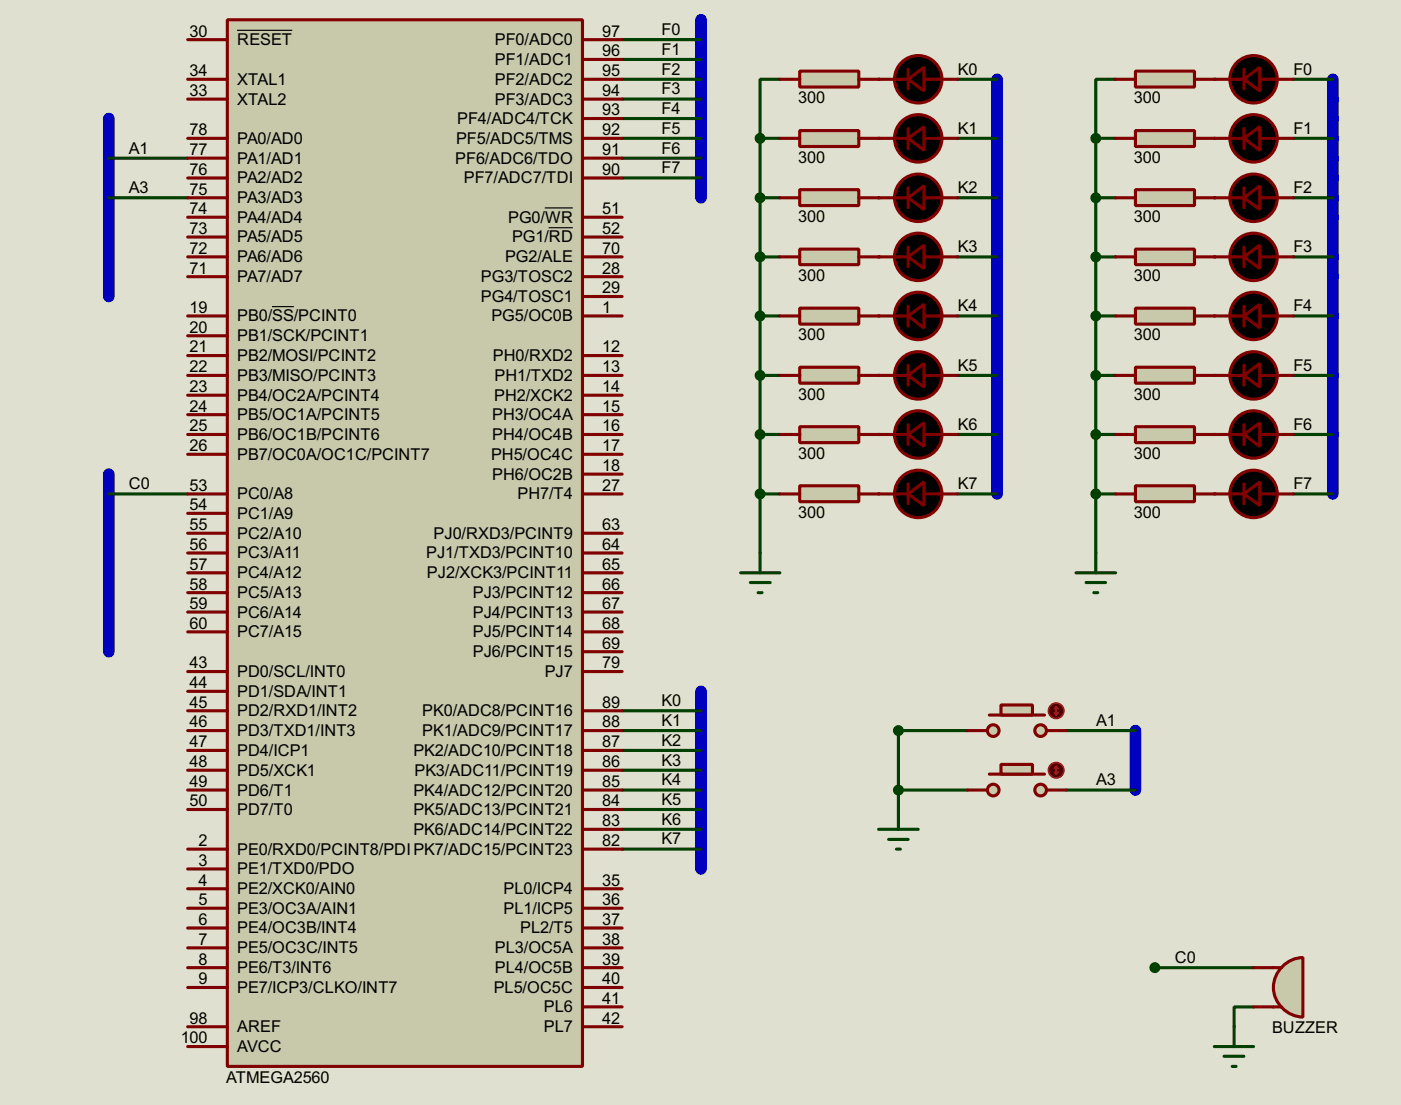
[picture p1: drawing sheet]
<svg xmlns="http://www.w3.org/2000/svg" width="180mm" height="142mm" viewBox="0 0 180 142" stroke-linecap="round" stroke-linejoin="round" font-family="sans-serif">
<path d="M0 0h180.3v142.2h-180.3z" fill="#e0e0d0"/>
<path d="M14 15.3v22.9M90.2 2.6v22.9M128.3 10.2v53.4M171.5 10.2v53.4M14 61v22.9M90.2 89v22.8M146.1 94v7.7" fill="none" stroke="#0000c0" stroke-width="1.5"/>
<path d="M80.1 94h10.1M80.1 91.5h10.1M80.1 96.6h10.1M80.1 99.1h10.1M80.1 101.7h10.1M80.1 109.3h10.1M80.1 104.2h10.1M80.1 106.7h10.1M148.6 124.5h12.7M161.3 129.6h-2.5v2.5" fill="none" stroke="#004000" stroke-width=".4"/>
<g fill="#004000">
<circle cx="113.1" cy="10.2" r=".2"/>
<circle cx="113.1" cy="17.8" r=".2"/>
<circle cx="113.1" cy="25.5" r=".2"/>
<circle cx="113.1" cy="33.1" r=".2"/>
</g>
<path d="M123.2 10.2h5.1M123.2 17.8h5.1M123.2 25.5h5.1" fill="none" stroke="#004000" stroke-width=".4"/>
<g fill="#004000">
<circle cx="113.1" cy="40.7" r=".2"/>
<circle cx="113.1" cy="48.3" r=".2"/>
<circle cx="113.1" cy="55.9" r=".2"/>
<circle cx="113.1" cy="63.6" r=".2"/>
</g>
<g fill="none" stroke="#004000" stroke-width=".4">
<path d="M97.8 17.8v53.4M97.8 17.8h2.6M100.4 10.2h-2.6v7.6M97.8 33.1h2.6M97.8 25.5h2.6M123.2 33.1h5.1M97.8 40.7h2.6M97.8 48.3h2.6M97.8 55.9h2.6M123.2 40.7h5.1M123.2 48.3h5.1M123.2 55.9h5.1"/>
<path d="M97.8 63.6h2.6M123.2 63.6h5.1"/>
</g>
<g fill="#004000">
<circle cx="156.3" cy="10.2" r=".2"/>
<circle cx="156.3" cy="17.8" r=".2"/>
<circle cx="156.3" cy="25.5" r=".2"/>
<circle cx="156.3" cy="33.1" r=".2"/>
</g>
<path d="M166.4 10.2h5.1M166.4 17.8h5.1M166.4 25.5h5.1" fill="none" stroke="#004000" stroke-width=".4"/>
<g fill="#004000">
<circle cx="156.3" cy="40.7" r=".2"/>
<circle cx="156.3" cy="48.3" r=".2"/>
<circle cx="156.3" cy="55.9" r=".2"/>
<circle cx="156.3" cy="63.6" r=".2"/>
</g>
<g fill="none" stroke="#004000" stroke-width=".4">
<path d="M80.1 17.8h10.1M80.1 5.1h10.1M80.1 7.7h10.1M80.1 10.2h10.1M80.1 12.8h10.1M80.1 15.3h10.1M141 17.8v53.4M141 17.8h2.6M143.6 10.2h-2.6v7.6M14 25.5h10.2M14 20.4h10.2M80.1 20.4h10.1"/>
<path d="M80.1 22.9h10.1M141 33.1h2.6M141 25.5h2.6M166.4 33.1h5.1M141 40.7h2.6M141 48.3h2.6M141 55.9h2.6M166.4 40.7h5.1M166.4 48.3h5.1M166.4 55.9h5.1M14 63.6h10.2M141 63.6h2.6"/>
<path d="M166.4 63.6h5.1M124.5 94h-8.9v10.2M137.2 94h8.9M115.6 101.7h8.9M137.2 101.7h8.9"/>
</g>
<path d="M29.3 2.6h45.7v134.6h-45.7z" fill="#c8c8aa" stroke="#800000" stroke-width=".4"/>
<g fill="none" stroke="#800000" stroke-width=".4">
<path d="M24.2 5.1h5.1M24.2 12.8h5.1M24.2 10.2h5.1M24.2 17.8h5.1M75 5.1h5.1M75 12.8h5.1M75 10.2h5.1M75 17.8h5.1M75 15.3h5.1M75 7.7h5.1M24.2 35.6h5.1M24.2 28h5.1"/>
<path d="M24.2 30.5h5.1M24.2 33.1h5.1M24.2 25.5h5.1M24.2 22.9h5.1M24.2 20.4h5.1M75 35.6h5.1M75 38.2h5.1M75 28h5.1M75 30.5h5.1M75 33.1h5.1M75 22.9h5.1M75 20.4h5.1"/>
<path d="M24.2 40.7h5.1M24.2 45.8h5.1M24.2 48.3h5.1M24.2 50.9h5.1M24.2 53.4h5.1M24.2 55.9h5.1M24.2 58.5h5.1M24.2 43.2h5.1M75 40.7h5.1M75 45.8h5.1M75 48.3h5.1M75 50.9h5.1"/>
<path d="M75 53.4h5.1M75 55.9h5.1M75 58.5h5.1M24.2 63.6h5.1M24.2 66.1h5.1M24.2 68.6h5.1M24.2 71.2h5.1M24.2 73.7h5.1M24.2 76.3h5.1M24.2 78.8h5.1M75 61h5.1M75 63.6h5.1"/>
<path d="M75 68.6h5.1M75 71.2h5.1M75 73.7h5.1M75 76.3h5.1M75 78.8h5.1M24.2 86.4h5.1M24.2 89h5.1M24.2 91.5h5.1M24.2 94h5.1M24.2 96.6h5.1M24.2 99.1h5.1M24.2 81.3h5.1"/>
<path d="M75 86.4h5.1M75 91.5h5.1M75 94h5.1M75 96.6h5.1M75 99.1h5.1M75 81.3h5.1M75 83.9h5.1M24.2 109.3h5.1M24.2 111.8h5.1M24.2 114.4h5.1M24.2 116.9h5.1M24.2 119.4h5.1"/>
<path d="M24.2 101.7h5.1M24.2 104.2h5.1M75 109.3h5.1M75 114.4h5.1M75 116.9h5.1M75 119.4h5.1M75 101.7h5.1M75 104.2h5.1M75 106.7h5.1M24.2 122h5.1M24.2 124.5h5.1M24.2 127.1h5.1"/>
<path d="M24.2 132.1h5.1M24.2 134.7h5.1M75 122h5.1M75 124.5h5.1M75 127.1h5.1M75 129.6h5.1M75 132.1h5.1"/>
</g>
<path d="M30.5 3.9h7.1M35 39.5h2.8M70.1 26.8h3.6M70.6 29.3h3.1" fill="none" stroke="#000" stroke-width=".15"/>
<path d="M156.3 134.7h5M157.5 135.9h2.6M158.6 137.2h.5M158.8 132.1v2.6" fill="none" stroke="#004000" stroke-width=".4"/>
<path d="M165 124.4a3.8 3.8 0 0 1 2.7-1.2v7.7a3.8 3.8 0 0 1-3.5-2.4 3.8 3.8 0 0 1 .8-4.1z" fill-rule="evenodd" fill="#c8c8aa" stroke="#800000" stroke-width=".4"/>
<path d="M113.1 10.2h3.8M116.9 8.9v2.6M118.9 10.2h4.3M161.3 129.6h3.6M161.3 124.5h3.6" fill="none" stroke="#800000" stroke-width=".4"/>
<circle cx="148.6" cy="124.5" r=".5" fill="#004000" stroke="#004000" stroke-width=".4"/>
<path d="M95.3 73.7h5.1M96.6 75h2.5M97.6 76.3h.5M97.8 71.2v2.5" fill="none" stroke="#004000" stroke-width=".4"/>
<g fill="#000" stroke="#800000" stroke-width=".4">
<path d="M116.9 10.2l2-1.5v3z"/>
<circle cx="118.1" cy="10.2" r="3.1"/>
</g>
<path d="M102.9 9.2h7.6v2h-7.6z" fill="#c8c8aa" stroke="#800000" stroke-width=".4"/>
<path d="M100.4 10.2h2.5M110.5 10.2h2.6M113.1 17.8h3.8M116.9 16.6v2.5M118.9 17.8h4.3" fill="none" stroke="#800000" stroke-width=".4"/>
<g fill="#000" stroke="#800000" stroke-width=".4">
<path d="M116.9 17.8l2-1.5v3.1z"/>
<circle cx="118.1" cy="17.8" r="3.1"/>
</g>
<path d="M102.9 16.8h7.6v2.1h-7.6z" fill="#c8c8aa" stroke="#800000" stroke-width=".4"/>
<path d="M100.4 17.8h2.5M110.5 17.8h2.6M113.1 25.5h3.8M116.9 24.2v2.5M118.9 25.5h4.3" fill="none" stroke="#800000" stroke-width=".4"/>
<g fill="#000" stroke="#800000" stroke-width=".4">
<path d="M116.9 25.5l2-1.6v3.1z"/>
<circle cx="118.1" cy="25.5" r="3.1"/>
</g>
<path d="M102.9 24.4h7.6v2.1h-7.6z" fill="#c8c8aa" stroke="#800000" stroke-width=".4"/>
<path d="M100.4 25.5h2.5M110.5 25.5h2.6M113.1 33.1h3.8M116.9 31.8v2.5M118.9 33.1h4.3" fill="none" stroke="#800000" stroke-width=".4"/>
<g fill="#000" stroke="#800000" stroke-width=".4">
<path d="M116.9 33.1l2-1.5v3z"/>
<circle cx="118.1" cy="33.1" r="3.1"/>
</g>
<path d="M102.9 32.1h7.6v2h-7.6z" fill="#c8c8aa" stroke="#800000" stroke-width=".4"/>
<path d="M100.4 33.1h2.5M110.5 33.1h2.6M116.9 39.4v2.6M113.1 40.7h3.8M118.9 40.7h4.3" fill="none" stroke="#800000" stroke-width=".4"/>
<g fill="#000" stroke="#800000" stroke-width=".4">
<path d="M116.9 40.7l2-1.5v3z"/>
<circle cx="118.1" cy="40.7" r="3.1"/>
</g>
<path d="M102.9 39.7h7.6v2h-7.6z" fill="#c8c8aa" stroke="#800000" stroke-width=".4"/>
<path d="M100.4 40.7h2.5M110.5 40.7h2.6M113.1 48.3h3.8M116.9 47v2.6M118.9 48.3h4.3" fill="none" stroke="#800000" stroke-width=".4"/>
<g fill="#000" stroke="#800000" stroke-width=".4">
<path d="M116.9 48.3l2-1.5v3z"/>
<circle cx="118.1" cy="48.3" r="3.1"/>
</g>
<path d="M102.9 47.3h7.6v2h-7.6z" fill="#c8c8aa" stroke="#800000" stroke-width=".4"/>
<path d="M100.4 48.3h2.5M110.5 48.3h2.6M113.1 55.9h3.8M116.9 54.7v2.5M118.9 55.9h4.3" fill="none" stroke="#800000" stroke-width=".4"/>
<g fill="#000" stroke="#800000" stroke-width=".4">
<path d="M116.9 55.9l2-1.5v3.1z"/>
<circle cx="118.1" cy="55.9" r="3.1"/>
</g>
<path d="M102.9 54.9h7.6v2.1h-7.6z" fill="#c8c8aa" stroke="#800000" stroke-width=".4"/>
<path d="M100.4 55.9h2.5M110.5 55.9h2.6M113.1 63.6h3.8M116.9 62.3v2.5M118.9 63.6h4.3" fill="none" stroke="#800000" stroke-width=".4"/>
<g fill="#000" stroke="#800000" stroke-width=".4">
<path d="M116.9 63.6l2-1.6v3.1z"/>
<circle cx="118.1" cy="63.6" r="3.1"/>
</g>
<path d="M102.9 62.5h7.6v2.1h-7.6z" fill="#c8c8aa" stroke="#800000" stroke-width=".4"/>
<path d="M156.3 10.2h3.8M160.1 8.9v2.6M162.1 10.2h4.3M100.4 63.6h2.5M110.5 63.6h2.6" fill="none" stroke="#800000" stroke-width=".4"/>
<g fill="#004000" stroke="#004000" stroke-width=".4">
<circle cx="97.8" cy="55.9" r=".5"/>
<circle cx="97.8" cy="48.3" r=".5"/>
<circle cx="97.8" cy="40.7" r=".5"/>
<circle cx="97.8" cy="33.1" r=".5"/>
<circle cx="97.8" cy="25.5" r=".5"/>
<circle cx="97.8" cy="17.8" r=".5"/>
<circle cx="97.8" cy="63.6" r=".5"/>
</g>
<path d="M138.5 73.7h5.1M139.8 75h2.5M140.8 76.3h.5M141 71.2v2.5" fill="none" stroke="#004000" stroke-width=".4"/>
<g fill="#000" stroke="#800000" stroke-width=".4">
<path d="M160.1 10.2l2-1.5v3z"/>
<circle cx="161.3" cy="10.2" r="3.1"/>
</g>
<path d="M146.1 9.2h7.6v2h-7.6z" fill="#c8c8aa" stroke="#800000" stroke-width=".4"/>
<path d="M143.6 10.2h2.5M153.7 10.2h2.6M156.3 17.8h3.8M160.1 16.6v2.5M162.1 17.8h4.3" fill="none" stroke="#800000" stroke-width=".4"/>
<g fill="#000" stroke="#800000" stroke-width=".4">
<path d="M160.1 17.8l2-1.5v3.1z"/>
<circle cx="161.3" cy="17.8" r="3.1"/>
</g>
<path d="M146.1 16.8h7.6v2.1h-7.6z" fill="#c8c8aa" stroke="#800000" stroke-width=".4"/>
<path d="M143.6 17.8h2.5M153.7 17.8h2.6M156.3 25.5h3.8M160.1 24.2v2.5M162.1 25.5h4.3" fill="none" stroke="#800000" stroke-width=".4"/>
<g fill="#000" stroke="#800000" stroke-width=".4">
<path d="M160.1 25.5l2-1.6v3.1z"/>
<circle cx="161.3" cy="25.5" r="3.1"/>
</g>
<path d="M146.1 24.4h7.6v2.1h-7.6z" fill="#c8c8aa" stroke="#800000" stroke-width=".4"/>
<path d="M143.6 25.5h2.5M153.7 25.5h2.6M156.3 33.1h3.8M160.1 31.8v2.5M162.1 33.1h4.3" fill="none" stroke="#800000" stroke-width=".4"/>
<g fill="#000" stroke="#800000" stroke-width=".4">
<path d="M160.1 33.1l2-1.5v3z"/>
<circle cx="161.3" cy="33.1" r="3.1"/>
</g>
<path d="M146.1 32.1h7.6v2h-7.6z" fill="#c8c8aa" stroke="#800000" stroke-width=".4"/>
<path d="M143.6 33.1h2.5M153.7 33.1h2.6M160.1 39.4v2.6M156.3 40.7h3.8M162.1 40.7h4.3" fill="none" stroke="#800000" stroke-width=".4"/>
<g fill="#000" stroke="#800000" stroke-width=".4">
<path d="M160.1 40.7l2-1.5v3z"/>
<circle cx="161.3" cy="40.7" r="3.1"/>
</g>
<path d="M146.1 39.7h7.6v2h-7.6z" fill="#c8c8aa" stroke="#800000" stroke-width=".4"/>
<path d="M143.6 40.7h2.5M153.7 40.7h2.6M156.3 48.3h3.8M160.1 47v2.6M162.1 48.3h4.3" fill="none" stroke="#800000" stroke-width=".4"/>
<g fill="#000" stroke="#800000" stroke-width=".4">
<path d="M160.1 48.3l2-1.5v3z"/>
<circle cx="161.3" cy="48.3" r="3.1"/>
</g>
<path d="M146.1 47.3h7.6v2h-7.6z" fill="#c8c8aa" stroke="#800000" stroke-width=".4"/>
<path d="M143.6 48.3h2.5M153.7 48.3h2.6M156.3 55.9h3.8M160.1 54.7v2.5M162.1 55.9h4.3" fill="none" stroke="#800000" stroke-width=".4"/>
<g fill="#000" stroke="#800000" stroke-width=".4">
<path d="M160.1 55.9l2-1.5v3.1z"/>
<circle cx="161.3" cy="55.9" r="3.1"/>
</g>
<path d="M146.1 54.9h7.6v2.1h-7.6z" fill="#c8c8aa" stroke="#800000" stroke-width=".4"/>
<path d="M143.6 55.9h2.5M153.7 55.9h2.6M156.3 63.6h3.8M160.1 62.3v2.5M162.1 63.6h4.3" fill="none" stroke="#800000" stroke-width=".4"/>
<g fill="#000" stroke="#800000" stroke-width=".4">
<path d="M160.1 63.6l2-1.6v3.1z"/>
<circle cx="161.3" cy="63.6" r="3.1"/>
</g>
<path d="M146.1 62.5h7.6v2.1h-7.6z" fill="#c8c8aa" stroke="#800000" stroke-width=".4"/>
<path d="M143.6 63.6h2.5M153.7 63.6h2.6" fill="none" stroke="#800000" stroke-width=".4"/>
<g fill="#004000" stroke="#004000" stroke-width=".4">
<circle cx="141" cy="55.9" r=".5"/>
<circle cx="141" cy="48.3" r=".5"/>
<circle cx="141" cy="40.7" r=".5"/>
<circle cx="141" cy="33.1" r=".5"/>
<circle cx="141" cy="25.5" r=".5"/>
<circle cx="141" cy="17.8" r=".5"/>
<circle cx="141" cy="63.6" r=".5"/>
</g>
<g fill="#c8c8aa" stroke="#800000" stroke-width=".4">
<circle cx="133.9" cy="94" r=".75"/>
<circle cx="127.8" cy="94" r=".75"/>
</g>
<path d="M127.3 92h7.1" fill="none" stroke="#800000" stroke-width=".4"/>
<path d="M128.8 90.7h4.1v1.3h-4.1z" fill="#c8c8aa" stroke="#800000" stroke-width=".4"/>
<path d="M124.5 94h2.6M134.7 94h2.5" fill="none" stroke="#800000" stroke-width=".4"/>
<circle cx="135.9" cy="91.5" r="1" fill="#400000" stroke="#f00" stroke-width=".2"/>
<path d="M135.7 91.7l.2 .3M135.9 91v1M135.9 91l-.2 .2M135.9 91l.3 .2M136.2 91.7l-.3 .3" fill="none" stroke="#f00" stroke-width=".2"/>
<path d="M113.1 106.7h5.1M114.4 108h2.5M115.4 109.3h.5M115.6 104.2v2.5" fill="none" stroke="#004000" stroke-width=".4"/>
<circle cx="115.6" cy="94" r=".5" fill="#004000" stroke="#004000" stroke-width=".4"/>
<g fill="#c8c8aa" stroke="#800000" stroke-width=".4">
<circle cx="133.9" cy="101.7" r=".75"/>
<circle cx="127.8" cy="101.7" r=".75"/>
</g>
<path d="M127.3 99.6h7.1" fill="none" stroke="#800000" stroke-width=".4"/>
<path d="M128.8 98.4h4.1v1.2h-4.1z" fill="#c8c8aa" stroke="#800000" stroke-width=".4"/>
<path d="M124.5 101.7h2.6M134.7 101.7h2.5" fill="none" stroke="#800000" stroke-width=".4"/>
<circle cx="135.9" cy="99.1" r="1" fill="#400000" stroke="#f00" stroke-width=".2"/>
<path d="M135.7 99.4l.2 .2M135.9 98.6v1M135.9 98.6l-.2 .3M135.9 98.6l.3 .3M136.2 99.4l-.3 .2" fill="none" stroke="#f00" stroke-width=".2"/>
<circle cx="115.6" cy="101.7" r=".5" fill="#004000" stroke="#004000" stroke-width=".4"/>
<g font-size="2.4">
<text x="24.4" y="4.7">30</text>
<text x="30.5" y="5.8">RESET</text>
<text x="63.7" y="5.8">PF0/ADC0</text>
<text x="77.5" y="4.7">97</text>
<text x="85.1" y="4.5">F0</text>
<text x="24.4" y="9.8">34</text>
<text x="30.5" y="10.9">XTAL1</text>
<text x="63.7" y="10.9">PF2/ADC2</text>
<text x="63.7" y="8.3">PF1/ADC1</text>
<text x="77.5" y="9.8">95</text>
<text x="77.5" y="7.2">96</text>
<text x="85.1" y="7.1">F1</text>
<text x="85.1" y="9.6">F2</text>
<text x="123.2" y="9.6">K0</text>
<text x="166.4" y="9.6">F0</text>
<text x="24.4" y="12.3">33</text>
<text x="24.4" y="17.4">78</text>
<text x="30.5" y="13.4">XTAL2</text>
<text x="58.8" y="15.9">PF4/ADC4/TCK</text>
<text x="63.7" y="13.4">PF3/ADC3</text>
<text x="77.5" y="17.4">92</text>
<text x="77.5" y="14.8">93</text>
<text x="77.5" y="12.3">94</text>
<text x="85.1" y="12.2">F3</text>
<text x="85.1" y="14.6">F4</text>
<text x="85.1" y="17.2">F5</text>
<text x="102.7" y="13.3">300</text>
<text x="123.2" y="17.2">K1</text>
<text x="145.9" y="13.3">300</text>
<text x="166.4" y="17.2">F1</text>
<text x="16.6" y="19.8">A1</text>
<text x="24.4" y="22.5">76</text>
<text x="24.4" y="19.9">77</text>
<text x="30.5" y="23.6">PA2/AD2</text>
<text x="30.5" y="21">PA1/AD1</text>
<text x="30.5" y="18.5">PA0/AD0</text>
<text x="58.6" y="21">PF6/ADC6/TDO</text>
<text x="58.7" y="18.5">PF5/ADC5/TMS</text>
<text x="59.7" y="23.6">PF7/ADC7/TDI</text>
<text x="77.5" y="22.5">90</text>
<text x="77.5" y="19.9">91</text>
<text x="85.1" y="19.8">F6</text>
<text x="85.1" y="22.3">F7</text>
<text x="102.7" y="21">300</text>
<text x="145.9" y="21">300</text>
<text x="16.6" y="24.9">A3</text>
<text x="24.4" y="27.5">74</text>
<text x="24.4" y="25">75</text>
<text x="30.5" y="28.6">PA4/AD4</text>
<text x="30.5" y="26.1">PA3/AD3</text>
<text x="65.4" y="28.6">PG0/WR</text>
<text x="77.5" y="27.5">51</text>
<text x="102.7" y="28.6">300</text>
<text x="123.2" y="24.9">K2</text>
<text x="145.9" y="28.6">300</text>
<text x="166.4" y="24.9">F2</text>
<text x="24.4" y="35.2">71</text>
<text x="24.4" y="32.6">72</text>
<text x="24.4" y="30.1">73</text>
<text x="30.5" y="33.8">PA6/AD6</text>
<text x="30.5" y="31.2">PA5/AD5</text>
<text x="65" y="33.8">PG2/ALE</text>
<text x="65.9" y="31.2">PG1/RD</text>
<text x="77.5" y="35.2">28</text>
<text x="77.5" y="30.1">52</text>
<text x="77.5" y="32.6">70</text>
<text x="123.2" y="32.5">K3</text>
<text x="166.4" y="32.5">F3</text>
<text x="24.4" y="40.2">19</text>
<text x="30.5" y="41.3">PB0/SS/PCINT0</text>
<text x="30.5" y="36.3">PA7/AD7</text>
<text x="61.9" y="36.3">PG3/TOSC2</text>
<text x="61.9" y="38.8">PG4/TOSC1</text>
<text x="63.2" y="41.3">PG5/OC0B</text>
<text x="77.5" y="40.2">1</text>
<text x="77.5" y="37.7">29</text>
<text x="102.7" y="36.2">300</text>
<text x="123.2" y="40">K4</text>
<text x="145.9" y="36.2">300</text>
<text x="166.4" y="40">F4</text>
<text x="24.4" y="42.8">20</text>
<text x="24.4" y="45.4">21</text>
<text x="24.4" y="47.9">22</text>
<text x="30.5" y="43.9">PB1/SCK/PCINT1</text>
<text x="30.5" y="46.5">PB2/MOSI/PCINT2</text>
<text x="63.4" y="46.5">PH0/RXD2</text>
<text x="77.5" y="45.4">12</text>
<text x="77.5" y="47.9">13</text>
<text x="102.7" y="43.8">300</text>
<text x="123.2" y="47.7">K5</text>
<text x="145.9" y="43.8">300</text>
<text x="166.4" y="47.7">F5</text>
<text x="24.4" y="50.4">23</text>
<text x="24.4" y="53">24</text>
<text x="30.5" y="49">PB3/MISO/PCINT3</text>
<text x="30.5" y="51.5">PB4/OC2A/PCINT4</text>
<text x="63.6" y="51.5">PH2/XCK2</text>
<text x="63.6" y="49">PH1/TXD2</text>
<text x="77.5" y="50.4">14</text>
<text x="77.5" y="53">15</text>
<text x="102.7" y="51.4">300</text>
<text x="145.9" y="51.4">300</text>
<text x="24.4" y="55.5">25</text>
<text x="24.4" y="58.1">26</text>
<text x="30.5" y="54.1">PB5/OC1A/PCINT5</text>
<text x="30.5" y="56.6">PB6/OC1B/PCINT6</text>
<text x="30.5" y="59.2">PB7/OC0A/OC1C/PCINT7</text>
<text x="63.2" y="59.2">PH5/OC4C</text>
<text x="63.3" y="54.1">PH3/OC4A</text>
<text x="63.3" y="56.6">PH4/OC4B</text>
<text x="77.5" y="55.5">16</text>
<text x="77.5" y="58.1">17</text>
<text x="102.7" y="59.1">300</text>
<text x="123.2" y="55.3">K6</text>
<text x="145.9" y="59.1">300</text>
<text x="166.4" y="55.3">F6</text>
<text x="16.6" y="63">C0</text>
<text x="24.4" y="63.2">53</text>
<text x="24.4" y="65.7">54</text>
<text x="30.5" y="64.3">PC0/A8</text>
<text x="63.3" y="61.7">PH6/OC2B</text>
<text x="66.6" y="64.3">PH7/T4</text>
<text x="77.5" y="60.6">18</text>
<text x="77.5" y="63.2">27</text>
<text x="123.2" y="63">K7</text>
<text x="166.4" y="63">F7</text>
<text x="24.4" y="68.2">55</text>
<text x="24.4" y="70.8">56</text>
<text x="30.5" y="66.8">PC1/A9</text>
<text x="30.5" y="69.3">PC2/A10</text>
<text x="30.5" y="71.9">PC3/A11</text>
<text x="54.8" y="71.9">PJ1/TXD3/PCINT10</text>
<text x="55.8" y="69.3">PJ0/RXD3/PCINT9</text>
<text x="77.5" y="68.2">63</text>
<text x="77.5" y="70.8">64</text>
<text x="102.7" y="66.7">300</text>
<text x="145.9" y="66.7">300</text>
<text x="24.4" y="73.3">57</text>
<text x="24.4" y="75.9">58</text>
<text x="30.5" y="74.4">PC4/A12</text>
<text x="30.5" y="77">PC5/A13</text>
<text x="54.9" y="74.4">PJ2/XCK3/PCINT11</text>
<text x="60.8" y="77">PJ3/PCINT12</text>
<text x="77.5" y="73.3">65</text>
<text x="77.5" y="75.9">66</text>
<text x="24.4" y="78.4">59</text>
<text x="24.4" y="80.9">60</text>
<text x="30.5" y="79.5">PC6/A14</text>
<text x="30.5" y="82">PC7/A15</text>
<text x="60.8" y="79.5">PJ4/PCINT13</text>
<text x="60.8" y="82">PJ5/PCINT14</text>
<text x="77.5" y="78.4">67</text>
<text x="77.5" y="80.9">68</text>
<text x="77.5" y="83.5">69</text>
<text x="24.4" y="86">43</text>
<text x="24.4" y="88.6">44</text>
<text x="30.5" y="87.1">PD0/SCL/INT0</text>
<text x="30.5" y="89.7">PD1/SDA/INT1</text>
<text x="60.8" y="84.6">PJ6/PCINT15</text>
<text x="70.1" y="87.1">PJ7</text>
<text x="77.5" y="86">79</text>
<text x="24.4" y="91.1">45</text>
<text x="24.4" y="93.6">46</text>
<text x="30.5" y="92.2">PD2/RXD1/INT2</text>
<text x="30.5" y="94.7">PD3/TXD1/INT3</text>
<text x="54.3" y="94.7">PK1/ADC9/PCINT17</text>
<text x="54.3" y="92.2">PK0/ADC8/PCINT16</text>
<text x="77.5" y="93.6">88</text>
<text x="77.5" y="91.1">89</text>
<text x="85.1" y="93.4">K1</text>
<text x="85.1" y="90.8">K0</text>
<text x="85.1" y="96">K2</text>
<text x="141" y="93.4">A1</text>
<text x="24.4" y="96.2">47</text>
<text x="24.4" y="98.7">48</text>
<text x="24.4" y="101.2">49</text>
<text x="30.5" y="97.3">PD4/ICP1</text>
<text x="30.5" y="99.8">PD5/XCK1</text>
<text x="53.2" y="97.3">PK2/ADC10/PCINT18</text>
<text x="53.3" y="99.8">PK3/ADC11/PCINT19</text>
<text x="77.5" y="101.2">85</text>
<text x="77.5" y="98.7">86</text>
<text x="77.5" y="96.2">87</text>
<text x="85.1" y="101.1">K4</text>
<text x="85.1" y="98.5">K3</text>
<text x="141" y="101.1">A3</text>
<text x="24.4" y="103.8">50</text>
<text x="30.5" y="102.4">PD6/T1</text>
<text x="30.5" y="104.9">PD7/T0</text>
<text x="53.2" y="107.4">PK6/ADC14/PCINT22</text>
<text x="53.2" y="104.9">PK5/ADC13/PCINT21</text>
<text x="53.2" y="102.4">PK4/ADC12/PCINT20</text>
<text x="77.5" y="106.3">83</text>
<text x="77.5" y="103.8">84</text>
<text x="85.1" y="103.6">K5</text>
<text x="85.1" y="106.1">K6</text>
<text x="25.6" y="108.9">2</text>
<text x="25.6" y="111.4">3</text>
<text x="25.6" y="114">4</text>
<text x="30.5" y="110">PE0/RXD0/PCINT8/PDIPK7/ADC15/PCINT23</text>
<text x="30.5" y="112.5">PE1/TXD0/PDO</text>
<text x="77.5" y="114">35</text>
<text x="77.5" y="108.9">82</text>
<text x="85.1" y="108.7">K7</text>
<text x="25.6" y="116.5">5</text>
<text x="25.6" y="119">6</text>
<text x="30.5" y="115.1">PE2/XCK0/AIN0</text>
<text x="30.5" y="117.6">PE3/OC3A/AIN1</text>
<text x="64.8" y="115.1">PL0/ICP4</text>
<text x="64.8" y="117.6">PL1/ICP5</text>
<text x="77.5" y="116.5">36</text>
<text x="77.5" y="119">37</text>
<text x="25.6" y="121.6">7</text>
<text x="25.6" y="124.1">8</text>
<text x="30.5" y="120.1">PE4/OC3B/INT4</text>
<text x="30.5" y="122.7">PE5/OC3C/INT5</text>
<text x="30.5" y="125.2">PE6/T3/INT6</text>
<text x="63.7" y="122.7">PL3/OC5A</text>
<text x="63.7" y="125.2">PL4/OC5B</text>
<text x="66.9" y="120.1">PL2/T5</text>
<text x="77.5" y="121.6">38</text>
<text x="77.5" y="124.1">39</text>
<text x="151.2" y="123.9">C0</text>
<text x="24.4" y="131.7">98</text>
<text x="25.6" y="126.7">9</text>
<text x="30.5" y="127.8">PE7/ICP3/CLKO/INT7</text>
<text x="63.5" y="127.8">PL5/OC5C</text>
<text x="70" y="130.3">PL6</text>
<text x="77.5" y="126.7">40</text>
<text x="77.5" y="129.2">41</text>
<text x="77.5" y="131.7">42</text>
<text x="23.3" y="134.3">100</text>
<text x="30.5" y="132.8">AREF</text>
<text x="30.5" y="135.4">AVCC</text>
<text x="70" y="132.8">PL7</text>
<text x="163.7" y="133">BUZZER</text>
<text x="29.1" y="139.3">ATMEGA2560</text>
</g>
</svg>
